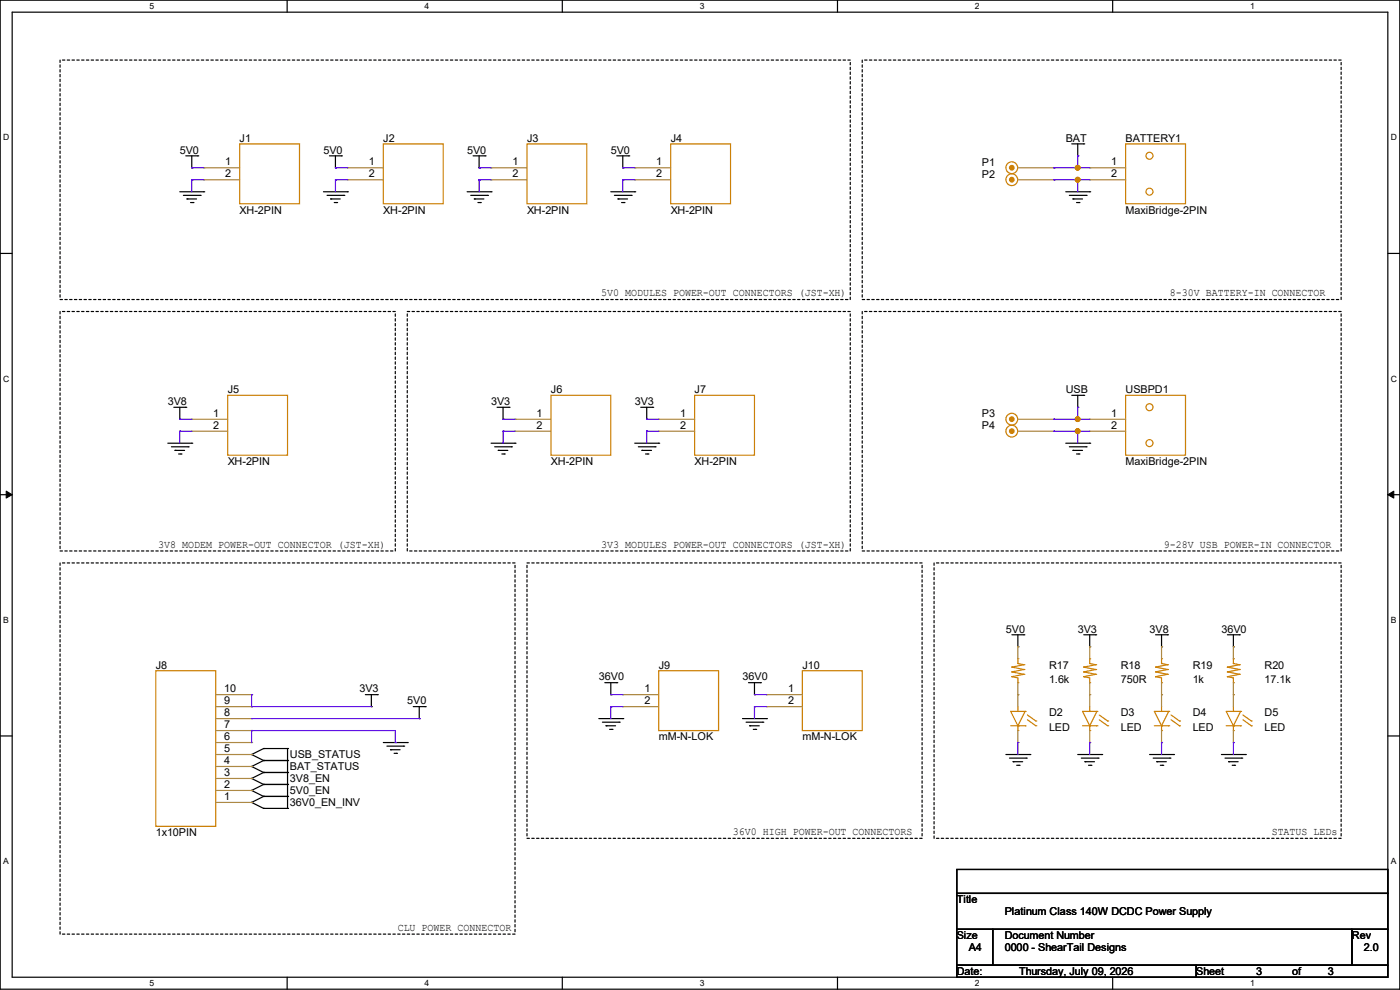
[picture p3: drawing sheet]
<svg xmlns="http://www.w3.org/2000/svg" width="297mm" height="210mm" viewBox="0 0 297 210" stroke-linecap="round" stroke-linejoin="round" font-family="sans-serif">
<path d="M0 0h297v209.8h-297zM2.6 2.6h291.8v204.7h-291.8z" fill="none" stroke="#000" stroke-width=".25"/>
<g fill="#fff">
<path d="M31.7 .3h1v2h-1z"/>
<path d="M31.7 207.6h1v1.9h-1z"/>
</g>
<path d="M60.9 0v2.6M60.9 207.3v2.5" fill="none" stroke="#000" stroke-width=".25"/>
<g fill="#fff">
<path d="M90.1 .3h1v2h-1z"/>
<path d="M90.1 207.6h1v1.9h-1z"/>
</g>
<path d="M119.3 0v2.6M119.3 207.3v2.5" fill="none" stroke="#000" stroke-width=".25"/>
<g fill="#fff">
<path d="M148.5 .3h.9v2h-.9z"/>
<path d="M148.5 207.6h.9v1.9h-.9z"/>
</g>
<path d="M177.7 0v2.6M177.7 207.3v2.5" fill="none" stroke="#000" stroke-width=".25"/>
<g fill="#fff">
<path d="M206.8 .3h1v2h-1z"/>
<path d="M206.8 207.6h1v1.9h-1z"/>
</g>
<path d="M236.1 0v2.6M236.1 207.3v2.5" fill="none" stroke="#000" stroke-width=".25"/>
<g fill="#fff">
<path d="M265.2 .3h1v2h-1z"/>
<path d="M265.2 207.6h1v1.9h-1z"/>
<path d="M.7 28.2h1.2v1.9h-1.2z"/>
<path d="M295.1 28.2h1.2v1.9h-1.2z"/>
<path d="M.7 79.3h1.2v2h-1.2z"/>
<path d="M295.1 79.3h1.2v2h-1.2z"/>
</g>
<path d="M0 53.8h2.6M294.4 53.8h2.6" fill="none" stroke="#000" stroke-width=".25"/>
<g fill="#fff">
<path d="M.7 130.5h1.2v2h-1.2z"/>
<path d="M295.1 130.5h1.1v2h-1.1z"/>
</g>
<path d="M0 104.9h2.6M294.4 104.9h2.6" fill="none" stroke="#000" stroke-width=".25"/>
<path d="M1.3 104.2l1.3 .7-1.3 .8zM294.4 104.9l1.3-.7v1.5z" fill="#000" stroke="#000" stroke-width=".21"/>
<g fill="#fff">
<path d="M.7 181.7h1.2v2h-1.2z"/>
<path d="M295.1 181.7h1.1v2h-1.1z"/>
</g>
<g fill="none" stroke="#000" stroke-width=".25">
<path d="M39.4 33.1h2.6M40.7 35.6h.1M40.7 33.1v2.5M42 33.1h.1M69.9 33.1h2.5M71.2 35.6h.1M71.2 33.1v2.5M72.4 33.1h.1M100.4 33.1h2.5M101.6 35.6h.1M101.6 33.1v2.5M102.9 33.1h.1"/>
<path d="M130.9 33.1h2.5M132.1 35.6h.1M132.1 33.1v2.5M133.4 33.1h.1M227.4 30.5h2.5M228.6 33.1h.1M228.6 30.5v2.6M229.9 30.5h.1M38.1 40.7h5.1M38.9 41.4h3.6M39.7 42.2h.1M39.7 42.2h2"/>
<path d="M40.4 43h.5M40.9 43h.1M42.5 41.4h.1M43.2 40.7h.1M68.6 40.7h5.1M69.4 41.4h3.5M70.1 42.2h.1M70.1 42.2h2.1M70.9 43h.5M71.4 43h.1M72.9 41.4h.1M73.7 40.7h.1"/>
<path d="M99.1 40.7h5.1M99.9 41.4h3.5M100.6 42.2h.1M100.6 42.2h2.1M101.4 43h.5M101.9 43h.1M103.4 41.4h.1M104.2 40.7h.1M129.6 40.7h5.1M130.3 41.4h3.6M131.1 42.2h.1M131.1 42.2h2"/>
<path d="M131.9 43h.5M132.4 43h.1M133.9 41.4h.1M134.7 40.7h.1M226.1 40.7h5.1M226.9 41.4h3.5M227.6 42.2h.1M227.6 42.2h2.1M228.4 43h.5M228.9 43h.1M230.4 41.4h.1M231.2 40.7h.1"/>
<path d="M35.6 94h5.1M36.4 94.8h3.5M36.9 86.4h2.5M37.1 95.5h.1M37.1 95.5h2.1M37.9 96.3h.5M38.1 88.9h.1M38.1 86.4v2.5M38.4 96.3h.1M39.4 86.4h.1M39.9 94.8h.1M40.7 94h.1"/>
<path d="M104.2 94h5.1M104.9 94.8h3.6M105.5 86.4h2.5M105.7 95.5h.1M105.7 95.5h2M106.5 96.3h.5M106.7 88.9h.1M106.7 86.4v2.5M107 96.3h.1M108 86.4h.1M108.5 94.8h.1M109.3 94h.1"/>
<path d="M134.7 94h5M135.4 94.8h3.6M135.9 86.4h2.6M136.2 95.5h.1M136.2 95.5h2M136.9 96.3h.6M137.2 88.9h.1M137.2 86.4v2.5M137.5 96.3h.1M138.5 86.4h.1M139 94.8h.1M139.7 94h.1"/>
<path d="M226.1 94h5.1M226.9 94.8h3.5M227.4 83.9h2.5M227.6 95.5h.1M227.6 95.5h2.1M228.4 96.3h.5M228.6 86.4h.1M228.6 83.9v2.5M228.9 96.3h.1M229.9 83.9h.1M230.4 94.8h.1M231.2 94h.1"/>
<path d="M214.7 134.7h2.5M215.9 137.2h.1M215.9 134.7v2.5M217.2 134.7h.1M229.9 134.7h2.6M231.2 137.2h.1M231.2 134.7v2.5M232.5 134.7h.1M245.2 134.7h2.5M246.4 137.2h.1M246.4 134.7v2.5M247.7 134.7h.1"/>
<path d="M260.4 134.7h2.5M261.7 137.2h.1M261.7 134.7v2.5M262.9 134.7h.1M0 156.1h2.6M55.9 158.8h.1M55.9 158.8l-2.5 1.3M55.9 158.8h5.1M61 158.8h.1M61 158.8v12.7M77.5 147.4h2.6M78.8 149.9h.1"/>
<path d="M78.8 147.4v2.5M80.1 147.4h.1M81.3 157.5h5.1M82.1 158.3h3.5M82.8 159h.1M82.8 159h2.1M83.6 159.8h.5M84.1 159.8h.1M85.6 158.3h.1M86.4 157.5h.1M87.7 149.9h2.5M88.9 152.4h.1"/>
<path d="M88.9 149.9v2.5M90.2 149.9h.1M127 152.4h5.1M127.8 153.2h3.6M128.3 144.8h2.6M128.6 154h.1M128.6 154h2M129.3 154.7h.5M129.6 147.4h.1M129.6 144.8v2.6M129.8 154.7h.1M130.9 144.8h.1"/>
<path d="M131.4 153.2h.1M132.1 152.4h.1M157.5 152.4h5.1M158.3 153.2h3.5M158.8 144.8h2.5M159 154h.1M159 154h2.1M159.8 154.7h.5M160.1 147.4h.1M160.1 144.8v2.6M160.3 154.7h.1M161.3 144.8h.1"/>
<path d="M161.8 153.2h.1M162.6 152.4h.1M294.4 156.1h2.6M53.4 170.2h.1M53.4 167.7h.1M53.4 165.1h.1M53.4 162.6h.1M53.4 160.1h.1M53.4 170.2l2.5 1.3M53.4 167.7l2.5 1.3M53.4 165.1l2.5 1.3M53.4 162.6l2.5 1.3"/>
<path d="M53.4 160.1l2.5 1.2M55.9 169h.1M55.9 171.5h.1M55.9 166.4h.1M55.9 163.9h.1M55.9 161.3h.1M55.9 169l-2.5 1.2M55.9 169h5.1M55.9 171.5h5.1M55.9 166.4l-2.5 1.3M55.9 166.4h5.1M55.9 163.9l-2.5 1.2"/>
<path d="M55.9 163.9h5.1M55.9 161.3l-2.5 1.3M55.9 161.3h5.1M61 169h.1M61 171.5h.1M61 166.4h.1M61 163.9h.1M61 161.3h.1M213.4 160.1h5.1M214.2 160.8h3.5M214.9 161.6h.1M214.9 161.6h2.1"/>
<path d="M215.7 162.3h.5M216.2 162.3h.1M217.7 160.8h.1M218.5 160.1h.1M228.6 160.1h5.1M229.4 160.8h3.6M230.2 161.6h.1M230.2 161.6h2M230.9 162.3h.5M231.4 162.3h.1M233 160.8h.1M233.7 160.1h.1"/>
<path d="M243.9 160.1h5.1M244.6 160.8h3.6M245.4 161.6h.1M245.4 161.6h2M246.2 162.3h.5M246.7 162.3h.1M248.2 160.8h.1M249 160.1h.1M259.1 160.1h5.1M259.9 160.8h3.5M260.6 161.6h.1M260.6 161.6h2.1"/>
<path d="M261.4 162.3h.5M261.9 162.3h.1M263.4 160.8h.1M264.2 160.1h.1M203 184.4h91.4v5.1h-91.4zM203 189.5h91.4v7.6h-91.4zM203 197.1h7.6v7.7h-7.6zM210.6 197.1h76.2v7.7h-76.2zM286.8 197.1h7.6v7.7h-7.6zM203 204.8h50.8v2.5h-50.8zM253.8 204.8h40.6v2.5h-40.6z"/>
</g>
<path d="M12.7 12.7h167.7v50.8h-167.7zM182.9 12.7h101.6v50.8h-101.6zM12.7 66.1h71.2v50.8h-71.2zM86.4 66.1h94v50.8h-94zM182.9 66.1h101.6v50.8h-101.6zM12.7 119.4h96.6v78.8h-96.6zM111.8 119.4h83.8v58.4h-83.8zM198.2 119.4h86.3v58.4h-86.3z" fill="none" stroke="#000" stroke-width=".25" stroke-dasharray=".5"/>
<g fill="none" stroke="#cc8006" stroke-width=".25">
<path d="M50.8 30.5h12.7v12.7h-12.7zM81.3 30.5h12.7v12.7h-12.7zM111.8 30.5h12.7v12.7h-12.7zM142.3 30.5h12.7v12.7h-12.7zM238.8 30.5h12.7v12.7h-12.7zM48.3 83.9h12.7v12.7h-12.7zM116.9 83.9h12.7v12.7h-12.7zM147.4 83.9h12.7v12.7h-12.7zM238.8 83.9h12.7v12.7h-12.7zM215.9 139.7h.1M215.9 139.7v1.1M231.2 139.7h.1"/>
<path d="M231.2 139.7v1.1M246.4 139.7h.1M246.4 139.7v1.1M261.7 139.7h.1M261.7 139.7v1.1M33.1 142.3h12.7v33h-12.7zM139.7 142.3h12.7v12.7h-12.7zM170.2 142.3h12.7v12.7h-12.7zM214.4 154h3.1M214.7 143.6h.1M214.7 142.5h.1M214.7 141.5h.1"/>
<path d="M214.7 143.6l1.2 .2v1M214.7 142.5l2.5 .5M214.7 141.5l2.5 .5M215.9 154h.1M215.9 155h.1M215.9 150.9h.1M215.9 144.8h.1M215.9 140.8h.1M215.9 149.9v1M215.9 154v1M215.9 140.8l1.3 .2M217.2 143h.1"/>
<path d="M217.2 141h.1M217.2 142h.1M217.2 143l-2.5 .6M217.2 141l-2.5 .5M217.2 142l-2.5 .5M217.5 150.9h.1M217.5 154h.1M217.5 150.9h-3.1l1.5 3.1M217.5 150.9l-1.6 3.1M218 151.7l1.8 1.3M218 152.7l1.8 1.3M219.8 153h.1"/>
<path d="M219.8 154h.1M229.7 154h3M229.9 143.6h.1M229.9 142.5h.1M229.9 141.5h.1M229.9 143.6l1.3 .2v1M229.9 142.5l2.6 .5M229.9 141.5l2.6 .5M231.2 154h.1M231.2 155h.1M231.2 150.9h.1M231.2 144.8h.1"/>
<path d="M231.2 140.8h.1M231.2 149.9v1M231.2 154v1M231.2 140.8l1.3 .2M232.5 143h.1M232.5 141h.1M232.5 142h.1M232.5 143l-2.6 .6M232.5 141l-2.6 .5M232.5 142l-2.6 .5M232.7 150.9h.1M232.7 154h.1"/>
<path d="M232.7 150.9h-3l1.5 3.1M232.7 150.9l-1.5 3.1M233.2 151.7l1.8 1.3M233.2 152.7l1.8 1.3M235 153h.1M235 154h.1M244.9 154h3M245.2 143.6h.1M245.2 142.5h.1M245.2 141.5h.1M245.2 143.6l1.2 .2v1M245.2 142.5l2.5 .5"/>
<path d="M245.2 141.5l2.5 .5M246.4 154h.1M246.4 155h.1M246.4 150.9h.1M246.4 144.8h.1M246.4 140.8h.1M246.4 149.9v1M246.4 154v1M246.4 140.8l1.3 .2M247.7 143h.1M247.7 141h.1M247.7 142h.1"/>
<path d="M247.7 143l-2.5 .6M247.7 141l-2.5 .5M247.7 142l-2.5 .5M247.9 150.9h.1M247.9 154h.1M247.9 150.9h-3l1.5 3.1M247.9 150.9l-1.5 3.1M248.5 151.7l1.7 1.3M248.5 152.7l1.7 1.3M250.2 153h.1M250.2 154h.1M260.1 154h3.1"/>
<path d="M260.4 143.6h.1M260.4 142.5h.1M260.4 141.5h.1M260.4 143.6l1.3 .2v1M260.4 142.5l2.5 .5M260.4 141.5l2.5 .5M261.7 154h.1M261.7 155h.1M261.7 150.9h.1M261.7 144.8h.1M261.7 140.8h.1M261.7 149.9v1"/>
<path d="M261.7 154v1M261.7 140.8l1.2 .2M262.9 143h.1M262.9 141h.1M262.9 142h.1M262.9 143l-2.5 .6M262.9 141l-2.5 .5M262.9 142l-2.5 .5M263.2 150.9h.1M263.2 154h.1M263.2 150.9h-3.1l1.6 3.1M263.2 150.9l-1.5 3.1"/>
<path d="M263.7 151.7l1.8 1.3M263.7 152.7l1.8 1.3M265.5 153h.1M265.5 154h.1"/>
<circle cx="214.7" cy="35.6" r="1.25"/>
<circle cx="214.7" cy="38.1" r="1.25"/>
<circle cx="243.9" cy="33" r=".74"/>
<circle cx="243.9" cy="40.7" r=".74"/>
<circle cx="214.7" cy="88.9" r="1.25"/>
<circle cx="214.7" cy="91.5" r="1.25"/>
<circle cx="243.9" cy="86.4" r=".74"/>
<circle cx="243.9" cy="94" r=".74"/>
</g>
<g fill="none" stroke="#a84" stroke-width=".25">
<path d="M43.2 35.6h.1M43.2 38.1h.1M43.2 35.6h7.6M43.2 38.1h7.6M73.7 35.6h.1M73.7 38.1h.1M73.7 35.6h7.6M73.7 38.1h7.6M104.2 35.6h.1M104.2 38.1h.1M104.2 35.6h7.6M104.2 38.1h7.6"/>
<path d="M134.7 35.6h.1M134.7 38.1h.1M134.7 35.6h7.6M134.7 38.1h7.6M215.9 35.6h7.7M215.9 38.1h7.7M223.6 38.1h.1M223.6 35.6h.1M231.2 35.6h.1M231.2 38.1h.1M231.2 35.6h7.6M231.2 38.1h7.6"/>
<path d="M40.7 88.9h.1M40.7 91.5h.1M40.7 91.5h7.6M40.7 88.9h7.6M109.3 88.9h.1M109.3 91.5h.1M109.3 91.5h7.6M109.3 88.9h7.6M139.7 88.9h.1M139.7 91.5h.1M139.7 91.5h7.7M139.7 88.9h7.7"/>
<path d="M215.9 91.5h7.7M215.9 88.9h7.7M223.6 91.5h.1M223.6 88.9h.1M231.2 88.9h.1M231.2 91.5h.1M231.2 91.5h7.6M231.2 88.9h7.6M215.9 137.2h.1M215.9 137.2v2.5M231.2 137.2h.1M231.2 137.2v2.5"/>
<path d="M246.4 137.2h.1M246.4 137.2v2.5M261.7 137.2h.1M261.7 137.2v2.5M45.8 157.5h7.6M45.8 155h7.6M45.8 152.4h7.6M45.8 149.9h7.6M45.8 147.4h7.6M53.4 157.5h.1M53.4 155h.1M53.4 152.4h.1"/>
<path d="M53.4 149.9h.1M53.4 147.4h.1M132.1 147.4h.1M132.1 149.9h.1M132.1 149.9h7.6M132.1 147.4h7.6M162.6 147.4h.1M162.6 149.9h.1M162.6 149.9h7.6M162.6 147.4h7.6M215.9 147.4h.1M215.9 157.5h.1"/>
<path d="M215.9 144.8v5.1M215.9 155v2.5M231.2 147.4h.1M231.2 157.5h.1M231.2 144.8v5.1M231.2 155v2.5M246.4 147.4h.1M246.4 157.5h.1M246.4 144.8v5.1M246.4 155v2.5M261.7 147.4h.1M261.7 157.5h.1"/>
<path d="M261.7 144.8v5.1M261.7 155v2.5M45.8 170.2h7.6M45.8 167.7h7.6M45.8 165.1h7.6M45.8 162.6h7.6M45.8 160.1h7.6M53.4 170.2h.1M53.4 167.7h.1M53.4 165.1h.1M53.4 162.6h.1M53.4 160.1h.1"/>
</g>
<g fill="#cc8006" stroke="#cc8006" stroke-width=".25">
<circle cx="214.7" cy="91.5" r=".49"/>
<circle cx="214.7" cy="88.9" r=".49"/>
<circle cx="214.7" cy="38.1" r=".49"/>
<circle cx="214.7" cy="35.6" r=".49"/>
</g>
<g fill="none" stroke="#4200ff" stroke-width=".25">
<path d="M40.7 38.1h.1M40.7 35.6h.1M40.7 35.6h2.5M40.7 38.1h2.5M40.7 38.1v2.6M71.2 38.1h.1M71.2 35.6h.1M71.2 35.6h2.5M71.2 38.1h2.5M71.2 38.1v2.6M101.6 38.1h.1M101.6 35.6h.1"/>
<path d="M101.6 35.6h2.6M101.6 38.1h2.6M101.6 38.1v2.6M132.1 35.6h.1M132.1 38.1h.1M132.1 35.6h2.6M132.1 38.1h2.6M132.1 38.1v2.6M223.6 35.6h.1M223.6 38.1h.1M223.6 35.6h7.6M223.6 38.1h7.6"/>
<path d="M228.6 33.1h.1M228.6 35.6h.1M228.6 38.1h.1M228.6 33.1v2.5M228.6 38.1v2.6M38.1 91.5h.1M38.1 88.9h.1M38.1 88.9h2.6M38.1 91.5h2.6M38.1 91.5v2.5M106.7 91.5h.1M106.7 88.9h.1"/>
<path d="M106.7 88.9h2.6M106.7 91.5h2.6M106.7 91.5v2.5M137.2 91.5h.1M137.2 88.9h.1M137.2 88.9h2.5M137.2 91.5h2.5M137.2 91.5v2.5M223.6 88.9h.1M223.6 91.5h.1M223.6 88.9h7.6M223.6 91.5h7.6"/>
<path d="M228.6 86.4h.1M228.6 88.9h.1M228.6 91.5h.1M228.6 86.4v2.5M228.6 91.5v2.5M53.4 155h.1M53.4 147.4h.1M53.4 149.9h.1M53.4 155h30.5v2.5M53.4 147.4v2.5M53.4 155v2.5M53.4 152.4h35.5"/>
<path d="M53.4 149.9h25.4M83.9 157.5h.1M88.9 152.4h.1M129.6 147.4h.1M129.6 149.9h.1M129.6 149.9h2.5M129.6 147.4h2.5M129.6 149.9v2.5M160.1 147.4h.1M160.1 149.9h.1M160.1 149.9h2.5M160.1 147.4h2.5"/>
<path d="M160.1 149.9v2.5M215.9 157.5h.1M215.9 157.5v2.6M231.2 157.5h.1M231.2 157.5v2.6M246.4 157.5h.1M246.4 157.5v2.6M261.7 157.5h.1M261.7 157.5v2.6"/>
</g>
<g fill="#f00" stroke="#f00" stroke-width=".25">
<circle cx="228.6" cy="35.6" r=".49"/>
<circle cx="228.6" cy="38.1" r=".49"/>
<circle cx="228.6" cy="88.9" r=".49"/>
<circle cx="228.6" cy="91.5" r=".49"/>
</g>
<g font-size="2.3">
<text x="38.1" y="32.6">5V0</text>
<text x="47.8" y="35.1">1</text>
<text x="50.8" y="30.1">J1</text>
<text x="68.6" y="32.6">5V0</text>
<text x="78.3" y="35.1">1</text>
<text x="81.3" y="30.1">J2</text>
<text x="99.1" y="32.6">5V0</text>
<text x="108.8" y="35.1">1</text>
<text x="111.8" y="30.1">J3</text>
<text x="129.6" y="32.6">5V0</text>
<text x="139.2" y="35.1">1</text>
<text x="142.3" y="30.1">J4</text>
<text x="208.3" y="35.1">P1</text>
<text x="226.1" y="30.1">BAT</text>
<text x="235.8" y="35.1">1</text>
<text x="238.8" y="30.1">BATTERY1</text>
<text x="47.8" y="37.6">2</text>
<text x="78.3" y="37.6">2</text>
<text x="108.8" y="37.6">2</text>
<text x="139.2" y="37.6">2</text>
<text x="208.3" y="37.7">P2</text>
<text x="235.8" y="37.6">2</text>
<text x="50.8" y="45.3">XH-2PIN</text>
<text x="81.3" y="45.3">XH-2PIN</text>
<text x="111.8" y="45.3">XH-2PIN</text>
<text x="142.3" y="45.3">XH-2PIN</text>
<text x="238.8" y="45.3">MaxiBridge-2PIN</text>
<text x="127.6" y="62.9">5V0 MODULES POWER-OUT CONNECTORS (JST-XH)</text>
<text x="248.2" y="62.9">8-30V BATTERY-IN CONNECTOR</text>
<text x="48.3" y="83.4">J5</text>
<text x="116.9" y="83.4">J6</text>
<text x="147.4" y="83.4">J7</text>
<text x="226.1" y="83.4">USB</text>
<text x="238.8" y="83.4">USBPD1</text>
<text x="35.6" y="85.9">3V8</text>
<text x="45.3" y="88.4">1</text>
<text x="104.2" y="85.9">3V3</text>
<text x="113.8" y="88.4">1</text>
<text x="134.7" y="85.9">3V3</text>
<text x="144.3" y="88.4">1</text>
<text x="208.3" y="88.5">P3</text>
<text x="235.8" y="88.4">1</text>
<text x="45.3" y="90.9">2</text>
<text x="113.8" y="90.9">2</text>
<text x="144.3" y="90.9">2</text>
<text x="208.3" y="91">P4</text>
<text x="235.8" y="90.9">2</text>
<text x="48.3" y="98.6">XH-2PIN</text>
<text x="116.9" y="98.6">XH-2PIN</text>
<text x="147.4" y="98.6">XH-2PIN</text>
<text x="238.8" y="98.6">MaxiBridge-2PIN</text>
<text x="33.6" y="116.2">3V8 MODEM POWER-OUT CONNECTOR (JST-XH)</text>
<text x="127.6" y="116.2">3V3 MODULES POWER-OUT CONNECTORS (JST-XH)</text>
<text x="246.9" y="116.2">9-28V USB POWER-IN CONNECTOR</text>
<text x="213.4" y="134.2">5V0</text>
<text x="228.6" y="134.2">3V3</text>
<text x="243.9" y="134.2">3V8</text>
<text x="259.1" y="134.2">36V0</text>
<text x="33.1" y="141.8">J8</text>
<text x="139.7" y="141.8">J9</text>
<text x="170.2" y="141.8">J10</text>
<text x="222.5" y="141.8">R17</text>
<text x="237.8" y="141.8">R18</text>
<text x="253" y="141.8">R19</text>
<text x="268.3" y="141.8">R20</text>
<text x="47.5" y="149.4">9</text>
<text x="47.5" y="146.8">10</text>
<text x="76.2" y="146.9">3V3</text>
<text x="86.4" y="149.4">5V0</text>
<text x="127" y="144.4">36V0</text>
<text x="136.7" y="146.8">1</text>
<text x="136.7" y="149.4">2</text>
<text x="157.5" y="144.4">36V0</text>
<text x="167.2" y="146.8">1</text>
<text x="167.2" y="149.4">2</text>
<text x="222.5" y="144.9">1.6k</text>
<text x="237.8" y="144.9">750R</text>
<text x="253" y="144.9">1k</text>
<text x="268.3" y="144.9">17.1k</text>
<text x="47.5" y="154.4">7</text>
<text x="47.5" y="151.9">8</text>
<text x="222.5" y="152">D2</text>
<text x="222.5" y="155">LED</text>
<text x="237.8" y="152">D3</text>
<text x="237.8" y="155">LED</text>
<text x="253" y="152">D4</text>
<text x="253" y="155">LED</text>
<text x="268.3" y="152">D5</text>
<text x="268.3" y="155">LED</text>
<text x="47.5" y="159.5">5</text>
<text x="47.5" y="157">6</text>
<text x="61.5" y="160.9">USB_STATUS</text>
<text x="139.7" y="157.1">mM-N-LOK</text>
<text x="170.2" y="157.1">mM-N-LOK</text>
<text x="47.5" y="167.1">2</text>
<text x="47.5" y="164.6">3</text>
<text x="47.5" y="162.1">4</text>
<text x="61.5" y="165.9">3V8_EN</text>
<text x="61.5" y="163.4">BAT_STATUS</text>
<text x="47.5" y="169.7">1</text>
<text x="61.5" y="171">36V0_EN_INV</text>
<text x="61.5" y="168.5">5V0_EN</text>
<text x="33.1" y="177.4">1x10PIN</text>
<text x="155.5" y="177.2">36V0 HIGH POWER-OUT CONNECTORS</text>
<text x="269.8" y="177.2">STATUS LEDs</text>
<text x="203" y="191.6">Title</text>
<text x="84.4" y="197.5">CLU POWER CONNECTOR</text>
<text x="213.2" y="194.1">Platinum Class 140W DCDC Power Supply</text>
<text x="203" y="199.2">Size</text>
<text x="205.5" y="201.8">A4</text>
<text x="213.1" y="199.2">Document Number</text>
<text x="213.2" y="201.8">0000 - ShearTail Designs</text>
<text x="286.8" y="199.2">Rev</text>
<text x="289.4" y="201.8">2.0</text>
<text x="203" y="206.8">Date:</text>
<text x="216.2" y="206.8">Thursday, July 09, 2026</text>
<text x="253.8" y="206.8">Sheet</text>
<text x="266.5" y="206.8">3</text>
<text x="274.1" y="206.8">of</text>
<text x="281.7" y="206.8">3</text>
</g>
<g font-size="1.8">
<text x="31.7" y="1.9">5</text>
<text x="90.1" y="1.9">4</text>
<text x="148.5" y="1.9">3</text>
<text x="206.8" y="1.9">2</text>
<text x="265.2" y="1.9">1</text>
<text x=".7" y="29.8">D</text>
<text x="295.1" y="29.8">D</text>
<text x=".7" y="80.9">C</text>
<text x="295.1" y="80.9">C</text>
<text x=".7" y="132.1">B</text>
<text x="295.1" y="132.1">B</text>
<text x=".7" y="183.3">A</text>
<text x="295.1" y="183.3">A</text>
<text x="31.7" y="209.2">5</text>
<text x="90.1" y="209.2">4</text>
<text x="148.5" y="209.2">3</text>
<text x="206.8" y="209.2">2</text>
<text x="265.2" y="209.2">1</text>
</g>
</svg>
